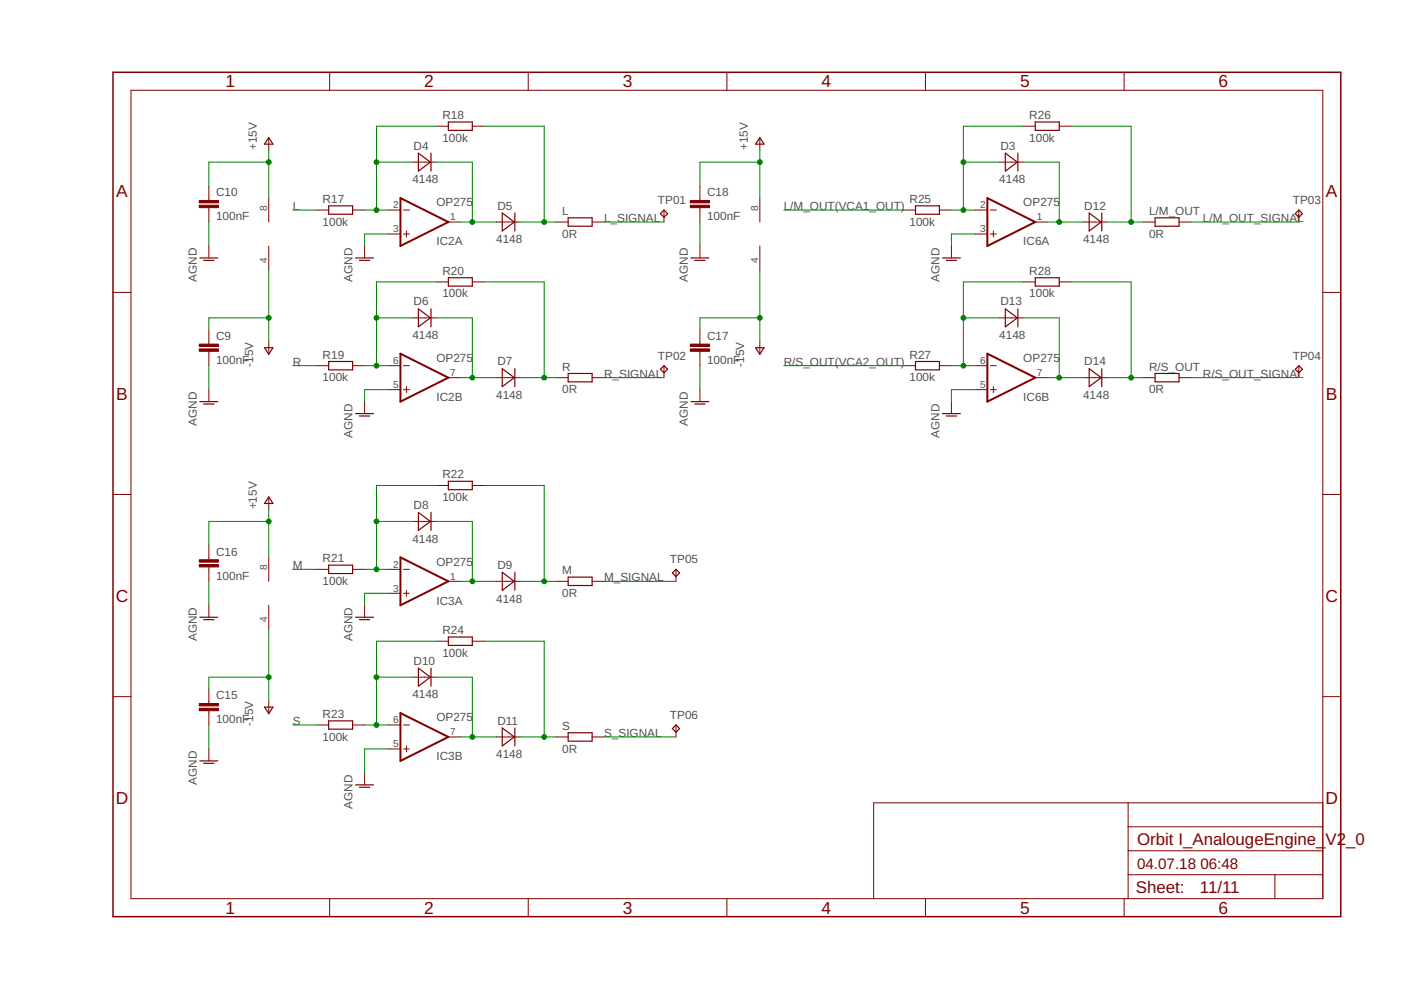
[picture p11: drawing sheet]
<svg xmlns="http://www.w3.org/2000/svg" width="297mm" height="210mm" viewBox="0 0 297 210" stroke-linecap="round" stroke-linejoin="round" font-family="sans-serif">
<g fill="none" stroke="#800000" stroke-width=".21">
<path d="M27.8 19.1h252.7v171.4h-252.7zM69.9 15.3v3.8M112 15.3v3.8M154.1 15.3v3.8M196.2 15.3v3.8M238.3 15.3v3.8M44.3 39.5v3M57 29.3v2.5M87.4 34.4h5.1M92.5 26.8h2.6M100.1 26.8h2.6M148.4 39.5v3"/>
<path d="M161.1 29.3v2.5M211.9 34.4h5.1M217 26.8h2.5M224.6 26.8h2.5M44.3 44v3.1M44.3 52.2v2.5M57 42v5.1M57 52.2v5M67.1 44.5h2.6M74.8 44.5h2.5M77.3 52.2v2.5M82.4 49.6h2.5"/>
<path d="M82.4 44.5h2.5M85.5 49.6h1.3M85.5 44.5h1.3M86.2 49v1.2M92.5 59.8h2.6M95.1 47.1h2.5M100.1 59.8h2.6M105.2 47.1h5.1M117.9 47.1h2.6M125.5 47.1h2.6M140.8 44.5v2.6M148.4 44v3.1"/>
<path d="M148.4 52.2v2.5M161.1 42v5.1M161.1 52.2v5M191.6 44.5h2.5M199.2 44.5h2.5M201.7 52.2v2.5M206.8 49.6h2.5M206.8 44.5h2.5M210 49.6h1.2M210 44.5h1.2M210.6 49v1.2M217 59.8h2.5"/>
<path d="M219.5 47.1h2.5M224.6 59.8h2.5M229.7 47.1h5M242.4 47.1h2.5M250 47.1h2.5M275.4 44.5v2.6M24 62h3.8M44.3 69.9v3.1M44.3 74.5v3M57 72.5v2.5M67.1 77.5h2.6M74.8 77.5h2.5"/>
<path d="M82.4 77.5h2.5M85.5 77.5h1.3M87.4 67.4h5.1M140.8 77.5v2.6M148.4 69.9v3.1M148.4 74.5v3M161.1 72.5v2.5M191.6 77.5h2.5M199.2 77.5h2.5M206.8 77.5h2.5M210 77.5h1.2M211.9 67.4h5.1"/>
<path d="M275.4 77.5v2.6M280.5 62h3.8M44.3 82.6v2.6M77.3 85.2v2.5M82.4 82.6h2.5M85.5 82.6h1.3M86.2 82v1.2M95.1 80.1h2.5M105.2 80.1h5.1M117.9 80.1h2.6M125.5 80.1h2.6M148.4 82.6v2.6"/>
<path d="M201.7 85.2v2.5M206.8 82.6h2.5M210 82.6h1.2M210.6 82v1.2M219.5 80.1h2.5M229.7 80.1h5M242.4 80.1h2.5M250 80.1h2.5M24 104.8h3.8M44.3 115.6v3.1M57 105.5v2.5M57 118.2v5.1"/>
<path d="M87.4 110.6h5.1M92.5 102.9h2.6M100.1 102.9h2.6M280.5 104.8h3.8M44.3 120.2v3.1M44.3 128.3v2.6M57 128.3v5.1M67.1 120.7h2.6M74.8 120.7h2.5M77.3 128.3v2.6M82.4 125.8h2.5M82.4 120.7h2.5"/>
<path d="M85.5 125.8h1.3M85.5 120.7h1.3M86.2 125.2v1.2M92.5 136h2.6M95.1 123.3h2.5M100.1 136h2.6M105.2 123.3h5.1M117.9 123.3h2.6M125.5 123.3h2.6M143.3 120.7v2.6M24 147.7h3.8M44.3 146.1v3.1"/>
<path d="M44.3 150.7v3M44.3 158.8v2.5M57 148.7v2.5M67.1 153.7h2.6M74.8 153.7h2.5M82.4 158.8h2.5M82.4 153.7h2.5M85.5 158.8h1.3M85.5 153.7h1.3M86.2 158.2v1.2M87.4 143.6h5.1M95.1 156.3h2.5"/>
<path d="M105.2 156.3h5.1M117.9 156.3h2.6M125.5 156.3h2.6M143.3 153.7v2.6M280.5 147.7h3.8M77.3 163.9v2.5M239.2 170.2v20.3M239.2 175.3h41.3M280.5 170.2h-95.3v20.3M69.9 190.5v3.9M112 190.5v3.9M154.1 190.5v3.9"/>
<path d="M196.2 190.5v3.9M238.3 190.5v3.9M239.2 185.5h41.3M239.2 180.4h41.3M270.3 185.5v5"/>
</g>
<path d="M24 15.3h260.3v179.1h-260.3z" fill="none" stroke="#800000" stroke-width=".32"/>
<path d="M84.9 42l10.2 5.1-10.2 5.1zM209.3 42l10.2 5.1-10.2 5.1zM84.9 75l10.2 5.1-10.2 5.1zM209.3 75l10.2 5.1-10.2 5.1zM84.9 118.2l10.2 5.1-10.2 5zM84.9 151.2l10.2 5.1-10.2 5z" fill="none" stroke="#800000" stroke-width=".42"/>
<g fill="none" stroke="#800000" stroke-width=".25">
<path d="M57 29.2l.9 1.4h-1.8zM88.7 32.5l2.5 1.9-2.5 1.9zM91.4 32.5v3.8M95.1 25.9h5v1.7h-5zM161.1 29.2l.9 1.4h-1.8zM213.1 32.5l2.6 1.9-2.6 1.9zM215.8 32.5v3.8M219.5 25.9h5.1v1.7h-5.1zM42.4 54.7h3.8M43.2 55.2h2.2M69.7 43.6h5.1v1.8h-5.1zM75.4 54.7h3.8"/>
<path d="M76.2 55.2h2.2M95.1 58.9h5v1.8h-5zM106.5 45.2l2.5 1.9-2.5 1.9zM109.2 45.2v3.8M120.5 46.2h5v1.8h-5zM140 45.3l.8-.8 .7 .8-.7 .8zM146.5 54.7h3.8M147.3 55.2h2.2M194.1 43.6h5.1v1.8h-5.1zM199.8 54.7h3.8M200.6 55.2h2.2M219.5 58.9h5.1v1.8h-5.1z"/>
<path d="M230.9 45.2l2.6 1.9-2.6 1.9zM233.6 45.2v3.8M244.9 46.2h5.1v1.8h-5.1zM275.4 44.5l.7 .8-.7 .8-.8-.8zM56.1 73.7h1.8l-.9 1.4zM69.7 76.6h5.1v1.8h-5.1zM88.7 65.5l2.5 1.9-2.5 1.9zM91.4 65.5v3.8M106.5 78.2l2.5 1.9-2.5 1.9zM109.2 78.2v3.8M120.5 79.2h5v1.8h-5zM140 78.3l.8-.8 .7 .8-.7 .8z"/>
<path d="M160.2 73.7h1.8l-.9 1.4zM194.1 76.6h5.1v1.8h-5.1zM213.1 65.5l2.6 1.9-2.6 1.9zM215.8 65.5v3.8M230.9 78.2l2.6 1.9-2.6 1.9zM233.6 78.2v3.8M244.9 79.2h5.1v1.8h-5.1zM274.6 78.3l.8-.8 .7 .8-.7 .8zM42.4 85.2h3.8M43.2 85.7h2.2M75.4 87.7h3.8M76.2 88.2h2.2"/>
<path d="M146.5 85.2h3.8M147.3 85.7h2.2M199.8 87.7h3.8M200.6 88.2h2.2M57 105.3l.9 1.4h-1.8zM69.7 119.8h5.1v1.8h-5.1zM88.7 108.6l2.5 2-2.5 1.9zM91.4 108.6v3.9M95.1 102h5v1.8h-5zM42.4 130.9h3.8M43.2 131.4h2.2M75.4 130.9h3.8"/>
<path d="M76.2 131.4h2.2M95.1 135.1h5v1.7h-5zM106.5 121.3l2.5 2-2.5 1.9zM109.2 121.3v3.9M120.5 122.4h5v1.7h-5zM142.6 121.5l.7-.8 .8 .8-.8 .7zM56.1 149.9h1.8l-.9 1.4zM69.7 152.8h5.1v1.8h-5.1zM88.7 141.7l2.5 1.9-2.5 1.9zM91.4 141.7v3.8M106.5 154.3l2.5 2-2.5 1.9zM109.2 154.3v3.9"/>
<path d="M120.5 155.4h5v1.7h-5zM142.6 154.5l.7-.8 .8 .8-.8 .7zM42.4 161.3h3.8M43.2 161.8h2.2M75.4 166.4h3.8M76.2 166.9h2.2"/>
</g>
<g fill="#800000" stroke="#800000" stroke-width=".21">
<path d="M42.2 74h4.1v.5h-4.1z"/>
<path d="M42.2 73h4.1v.5h-4.1z"/>
<path d="M42.2 43.5h4.1v.5h-4.1z"/>
<path d="M42.2 42.5h4.1v.5h-4.1z"/>
<path d="M42.2 150.2h4.1v.5h-4.1z"/>
<path d="M42.2 149.2h4.1v.5h-4.1z"/>
<path d="M42.2 119.7h4.1v.5h-4.1z"/>
<path d="M42.2 118.7h4.1v.5h-4.1z"/>
<path d="M146.4 74h4v.5h-4z"/>
<path d="M146.4 73h4v.5h-4z"/>
<path d="M146.4 43.5h4v.5h-4z"/>
<path d="M146.4 42.5h4v.5h-4z"/>
</g>
<g fill="none" stroke="#008000" stroke-width=".21">
<path d="M57 31.8v10.2M57 34.4h-12.7v5.1M79.8 34.4h7.6M92.5 34.4h7.6v12.7M92.5 26.8h-12.7v17.7M102.7 26.8h12.7v20.3M161.1 31.8v10.2M161.1 34.4h-12.7v5.1M204.3 34.4h7.6M217 34.4h7.6v12.7M217 26.8h-12.7v17.7M227.1 26.8h12.7v20.3"/>
<path d="M44.3 47.1v5.1M57 57.2v15.3M62.1 44.5h5M77.3 44.5h5.1M82.4 49.6h-5.1v2.6M92.5 59.8h-12.7v17.7M97.6 47.1h7.6M102.7 59.8h12.7v20.3M110.3 47.1h7.6M128.1 47.1h12.7M148.4 47.1v5.1M161.1 57.2v15.3"/>
<path d="M166.2 44.5h25.4M201.7 44.5h5.1M206.8 49.6h-5.1v2.6M217 59.8h-12.7v17.7M222 47.1h7.7M227.1 59.8h12.7v20.3M234.7 47.1h7.7M252.5 47.1h22.9M44.3 77.5v5.1M57 67.4h-12.7v2.5M62.1 77.5h5M77.3 77.5h5.1"/>
<path d="M79.8 67.4h7.6M92.5 67.4h7.6v12.7M148.4 77.5v5.1M161.1 67.4h-12.7v2.5M166.2 77.5h25.4M201.7 77.5h5.1M204.3 67.4h7.6M217 67.4h7.6v12.7M82.4 82.6h-5.1v2.6M97.6 80.1h7.6M110.3 80.1h7.6M128.1 80.1h12.7"/>
<path d="M206.8 82.6h-5.1v2.6M222 80.1h7.7M234.7 80.1h7.7M252.5 80.1h22.9M57 108v10.2M57 110.6h-12.7v5M79.8 110.6h7.6M92.5 110.6h7.6v12.7M92.5 102.9h-12.7v17.8M102.7 102.9h12.7v20.4M44.3 123.3v5M57 133.4v15.3"/>
<path d="M62.1 120.7h5M77.3 120.7h5.1M82.4 125.8h-5.1v2.5M92.5 136h-12.7v17.7M97.6 123.3h7.6M102.7 136h12.7v20.3M110.3 123.3h7.6M128.1 123.3h15.2M44.3 153.7v5.1M57 143.6h-12.7v2.5M62.1 153.7h5M77.3 153.7h5.1"/>
<path d="M79.8 143.6h7.6M82.4 158.8h-5.1v5.1M92.5 143.6h7.6v12.7M97.6 156.3h7.6M110.3 156.3h7.6M128.1 156.3h15.2"/>
</g>
<g fill="#008000" stroke="#008000" stroke-width=".21">
<circle cx="57" cy="67.4" r=".51"/>
<circle cx="57" cy="143.6" r=".51"/>
<circle cx="161.1" cy="67.4" r=".51"/>
<circle cx="57" cy="34.4" r=".51"/>
<circle cx="57" cy="110.6" r=".51"/>
<circle cx="161.1" cy="34.4" r=".51"/>
<circle cx="79.8" cy="44.5" r=".51"/>
<circle cx="79.8" cy="34.4" r=".51"/>
<circle cx="100.1" cy="47.1" r=".51"/>
<circle cx="115.4" cy="47.1" r=".51"/>
<circle cx="79.8" cy="77.5" r=".51"/>
<circle cx="79.8" cy="67.4" r=".51"/>
<circle cx="100.1" cy="80.1" r=".51"/>
<circle cx="115.4" cy="80.1" r=".51"/>
<circle cx="79.8" cy="120.7" r=".51"/>
<circle cx="79.8" cy="110.6" r=".51"/>
<circle cx="100.1" cy="123.3" r=".51"/>
<circle cx="115.4" cy="123.3" r=".51"/>
<circle cx="79.8" cy="153.7" r=".51"/>
<circle cx="79.8" cy="143.6" r=".51"/>
<circle cx="100.1" cy="156.3" r=".51"/>
<circle cx="115.4" cy="156.3" r=".51"/>
<circle cx="204.3" cy="44.5" r=".51"/>
<circle cx="204.3" cy="34.4" r=".51"/>
<circle cx="224.6" cy="47.1" r=".51"/>
<circle cx="239.8" cy="47.1" r=".51"/>
<circle cx="204.3" cy="77.5" r=".51"/>
<circle cx="204.3" cy="67.4" r=".51"/>
<circle cx="224.6" cy="80.1" r=".51"/>
<circle cx="239.8" cy="80.1" r=".51"/>
</g>
<g font-size="3.7" fill="#800000">
<text x="47.8" y="18.5">1</text>
<text x="89.9" y="18.5">2</text>
<text x="132" y="18.5">3</text>
<text x="174.2" y="18.5">4</text>
<text x="216.3" y="18.5">5</text>
<text x="258.4" y="18.5">6</text>
<text x="24.6" y="41.9">A</text>
<text x="281.1" y="41.9">A</text>
<text x="24.6" y="84.7">B</text>
<text x="281.1" y="84.7">B</text>
<text x="24.5" y="127.6">C</text>
<text x="281" y="127.6">C</text>
<text x="24.5" y="170.4">D</text>
<text x="281" y="170.4">D</text>
<text x="47.8" y="193.7">1</text>
<text x="89.9" y="193.7">2</text>
<text x="132" y="193.7">3</text>
<text x="174.2" y="193.7">4</text>
<text x="216.3" y="193.7">5</text>
<text x="258.4" y="193.7">6</text>
</g>
<g font-size="3.6" fill="#800000">
<text x="241.1" y="179.1">Orbit I_AnalougeEngine_</text>
<text x="281.1" y="179.1">V2_0</text>
<text x="240.8" y="189.4">Sheet:</text>
<text x="254.4" y="189.3">11/11</text>
</g>
<g font-size="3.2" fill="#800000">
<text x="241.1" y="184.2">04.07.18</text>
<text x="254.5" y="184.2">06:48</text>
</g>
<g font-size="2.5" fill="#505050">
<text x="93.8" y="25.3">R18</text>
<text x="218.2" y="25.3">R26</text>
<text x="54.4" y="31.8" transform="rotate(-90 54.4 31.8)">+15V</text>
<text x="87.7" y="31.7">D4</text>
<text x="93.8" y="30.1">100k</text>
<text x="158.6" y="31.8" transform="rotate(-90 158.6 31.8)">+15V</text>
<text x="212.1" y="31.7">D3</text>
<text x="218.2" y="30.1">100k</text>
<text x="45.8" y="41.6">C10</text>
<text x="87.4" y="38.9">4148</text>
<text x="149.9" y="41.6">C18</text>
<text x="211.9" y="38.9">4148</text>
<text x="45.8" y="46.7">100nF</text>
<text x="62.1" y="44.5">L</text>
<text x="68.4" y="47.8">100k</text>
<text x="68.4" y="43">R17</text>
<text x="92.5" y="43.8">OP275</text>
<text x="105.5" y="44.4">D5</text>
<text x="119.2" y="45.6">L</text>
<text x="128.1" y="47.1">L_SIGNAL</text>
<text x="139.5" y="43.3">TP01</text>
<text x="149.9" y="46.7">100nF</text>
<text x="166.2" y="44.5">L/M_OUT(VCA1_OUT)</text>
<text x="192.8" y="47.8">100k</text>
<text x="192.8" y="43">R25</text>
<text x="217" y="43.8">OP275</text>
<text x="229.9" y="44.4">D12</text>
<text x="243.6" y="45.6">L/M_OUT</text>
<text x="255.1" y="47.1">L/M_OUT_SIGNAL</text>
<text x="274.1" y="43.3">TP03</text>
<text x="92.5" y="52">IC2A</text>
<text x="105.2" y="51.6">4148</text>
<text x="119.2" y="50.4">0R</text>
<text x="217" y="52">IC6A</text>
<text x="229.6" y="51.6">4148</text>
<text x="243.6" y="50.4">0R</text>
<text x="41.7" y="59.8" transform="rotate(-90 41.7 59.8)">AGND</text>
<text x="74.8" y="59.8" transform="rotate(-90 74.8 59.8)">AGND</text>
<text x="93.8" y="58.3">R20</text>
<text x="145.9" y="59.8" transform="rotate(-90 145.9 59.8)">AGND</text>
<text x="199.2" y="59.8" transform="rotate(-90 199.2 59.8)">AGND</text>
<text x="218.2" y="58.3">R28</text>
<text x="87.7" y="64.7">D6</text>
<text x="93.8" y="63.1">100k</text>
<text x="212.1" y="64.7">D13</text>
<text x="218.2" y="63.1">100k</text>
<text x="87.4" y="71.9">4148</text>
<text x="211.9" y="71.9">4148</text>
<text x="45.8" y="77.2">100nF</text>
<text x="45.8" y="72.1">C9</text>
<text x="53.7" y="77.7" transform="rotate(-90 53.7 77.7)">-15V</text>
<text x="62.1" y="77.5">R</text>
<text x="68.4" y="76">R19</text>
<text x="92.5" y="76.8">OP275</text>
<text x="105.5" y="77.4">D7</text>
<text x="139.5" y="76.3">TP02</text>
<text x="149.9" y="77.2">100nF</text>
<text x="149.9" y="72.1">C17</text>
<text x="157.8" y="77.7" transform="rotate(-90 157.8 77.7)">-15V</text>
<text x="166.2" y="77.5">R/S_OUT(VCA2_OUT)</text>
<text x="192.8" y="76">R27</text>
<text x="217" y="76.8">OP275</text>
<text x="229.9" y="77.4">D14</text>
<text x="274.1" y="76.3">TP04</text>
<text x="68.4" y="80.8">100k</text>
<text x="119.2" y="83.4">0R</text>
<text x="119.2" y="78.6">R</text>
<text x="128.1" y="80.1">R_SIGNAL</text>
<text x="192.8" y="80.8">100k</text>
<text x="243.6" y="83.4">0R</text>
<text x="243.6" y="78.6">R/S_OUT</text>
<text x="255.1" y="80.1">R/S_OUT_SIGNAL</text>
<text x="92.5" y="85">IC2B</text>
<text x="105.2" y="84.6">4148</text>
<text x="217" y="85">IC6B</text>
<text x="229.6" y="84.6">4148</text>
<text x="41.7" y="90.2" transform="rotate(-90 41.7 90.2)">AGND</text>
<text x="74.8" y="92.8" transform="rotate(-90 74.8 92.8)">AGND</text>
<text x="145.9" y="90.2" transform="rotate(-90 145.9 90.2)">AGND</text>
<text x="199.2" y="92.8" transform="rotate(-90 199.2 92.8)">AGND</text>
<text x="93.8" y="101.4">R22</text>
<text x="87.7" y="107.9">D8</text>
<text x="93.8" y="106.2">100k</text>
<text x="54.4" y="108" transform="rotate(-90 54.4 108)">+15V</text>
<text x="45.8" y="117.8">C16</text>
<text x="68.4" y="119.2">R21</text>
<text x="87.4" y="115">4148</text>
<text x="92.5" y="119.9">OP275</text>
<text x="142" y="119.4">TP05</text>
<text x="45.8" y="122.9">100nF</text>
<text x="62.1" y="120.7">M</text>
<text x="68.4" y="124">100k</text>
<text x="105.5" y="120.6">D9</text>
<text x="119.2" y="121.8">M</text>
<text x="128.1" y="123.3">M_SIGNAL</text>
<text x="92.5" y="128.2">IC3A</text>
<text x="105.2" y="127.7">4148</text>
<text x="119.2" y="126.6">0R</text>
<text x="41.7" y="135.9" transform="rotate(-90 41.7 135.9)">AGND</text>
<text x="74.8" y="135.9" transform="rotate(-90 74.8 135.9)">AGND</text>
<text x="93.8" y="134.4">R24</text>
<text x="87.7" y="140.9">D10</text>
<text x="93.8" y="139.2">100k</text>
<text x="45.8" y="148.3">C15</text>
<text x="87.4" y="148.1">4148</text>
<text x="45.8" y="153.3">100nF</text>
<text x="53.7" y="153.9" transform="rotate(-90 53.7 153.9)">-15V</text>
<text x="62.1" y="153.7">S</text>
<text x="68.4" y="152.2">R23</text>
<text x="92.5" y="153">OP275</text>
<text x="105.5" y="153.6">D11</text>
<text x="119.2" y="154.8">S</text>
<text x="142" y="152.5">TP06</text>
<text x="68.4" y="157">100k</text>
<text x="92.5" y="161.2">IC3B</text>
<text x="105.2" y="160.8">4148</text>
<text x="119.2" y="159.6">0R</text>
<text x="128.1" y="156.3">S_SIGNAL</text>
<text x="41.7" y="166.4" transform="rotate(-90 41.7 166.4)">AGND</text>
<text x="74.8" y="171.5" transform="rotate(-90 74.8 171.5)">AGND</text>
</g>
<g font-size="2.1" fill="#505050">
<text x="56.6" y="44.7" transform="rotate(-90 56.6 44.7)">8</text>
<text x="83.4" y="44.2">2</text>
<text x="95.4" y="46.7">1</text>
<text x="160.7" y="44.7" transform="rotate(-90 160.7 44.7)">8</text>
<text x="207.8" y="44.2">2</text>
<text x="219.9" y="46.7">1</text>
<text x="83.4" y="49.3">3</text>
<text x="207.8" y="49.3">3</text>
<text x="56.6" y="55.7" transform="rotate(-90 56.6 55.7)">4</text>
<text x="160.7" y="55.7" transform="rotate(-90 160.7 55.7)">4</text>
<text x="83.4" y="77.2">6</text>
<text x="207.8" y="77.2">6</text>
<text x="83.4" y="82.3">5</text>
<text x="95.4" y="79.7">7</text>
<text x="207.8" y="82.3">5</text>
<text x="219.9" y="79.7">7</text>
<text x="56.6" y="120.9" transform="rotate(-90 56.6 120.9)">8</text>
<text x="83.4" y="120.4">2</text>
<text x="83.4" y="125.4">3</text>
<text x="95.4" y="122.9">1</text>
<text x="56.6" y="131.9" transform="rotate(-90 56.6 131.9)">4</text>
<text x="83.4" y="153.4">6</text>
<text x="95.4" y="155.9">7</text>
<text x="83.4" y="158.4">5</text>
</g>
</svg>
